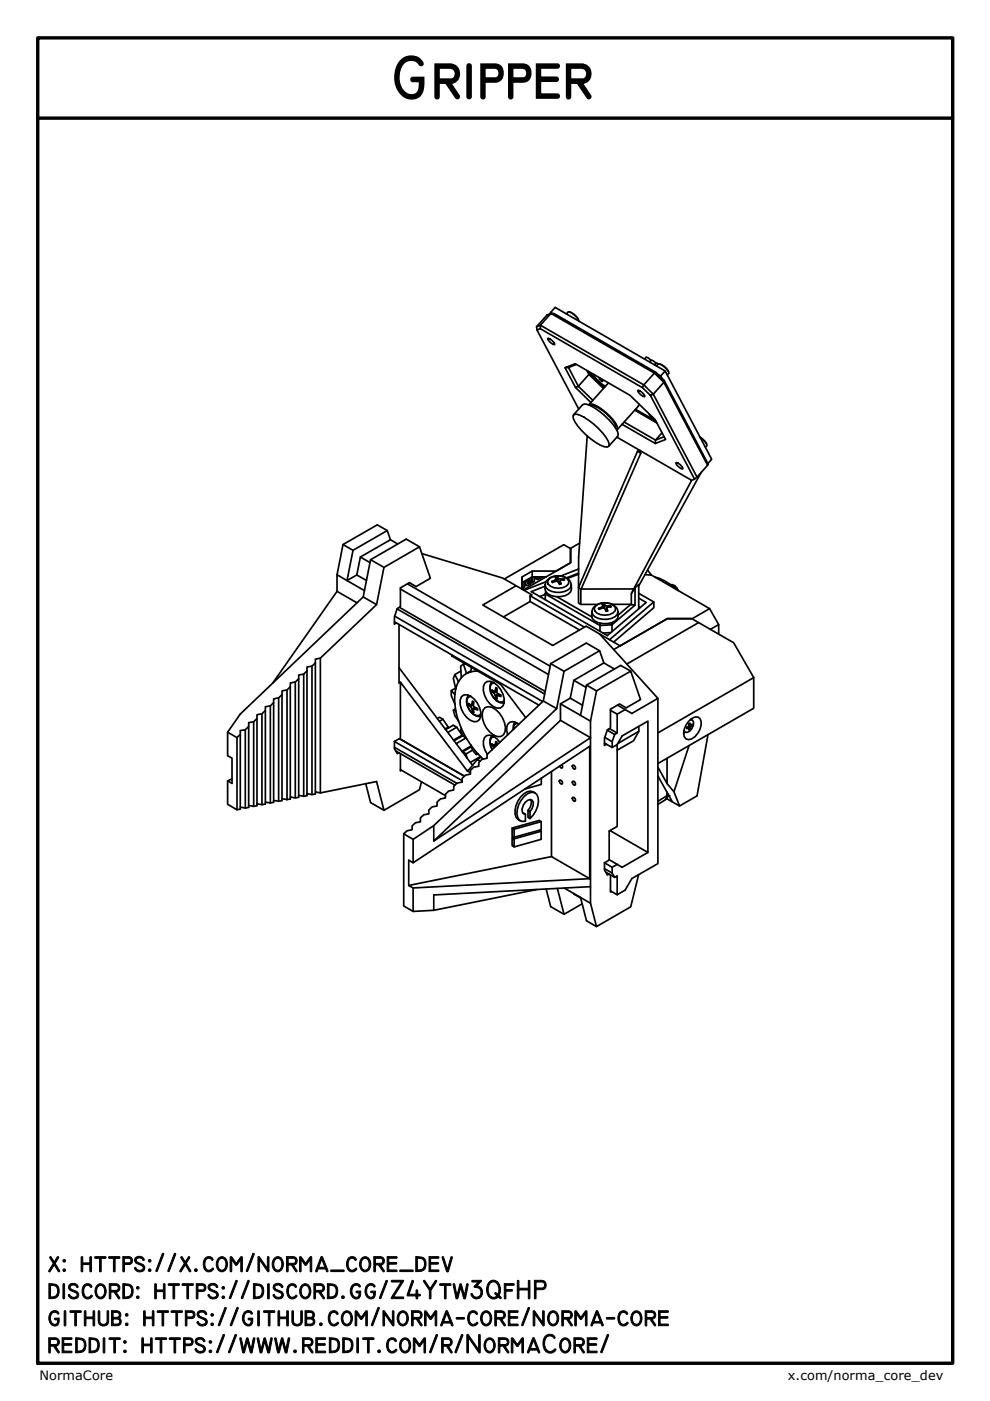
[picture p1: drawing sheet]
<svg xmlns="http://www.w3.org/2000/svg" width="210mm" height="297mm" viewBox="0 0 210 297" stroke-linecap="round" stroke-linejoin="round" font-family="sans-serif">
<!-- layer: Visible (ISO) -->
<g fill="none" stroke="#000" stroke-width=".36">
<path d="M113.8 69.3l.8-.4 21.9 12.7 2 2 2.3-2.5M113.8 69.3l.1 .7M116.2 71.7a2.5 2.5 0 0 1 1.4 1.3l-.1 .1a2.52 2.52 0 0 1-1.4-1.3zM116.7 66.3l.4 .1M116.7 66.3l.1 .1M116.7 66.3l1-1.1 23.3 13.5M116.8 66.4l-.8 .4-2.2 2.5M116.8 66.4l-2.2 2.5v.8M119.8 78l2.2 4.2 .6-.3 3.1 3M120.1 66.6l.4-.4a2.72 2.72 0 0 1 2.1 1.5l.1 .4M120.9 66.2l.8 .5 .9 1M122.2 77.3l-1.7 .6"/>
<path d="M124.4 78.5l.5 .9-2.3 2.5-2.1-4-.7 .1 2.2-.9 11.6 6.7 5.3 5.2 2.2 4.2-2.2 .8M124.8 78.7l.1 .2M125.9 79.4a5.1 5.1 0 0 0 2.5 2.5M136.7 76.1l.5-.3 .8 .6M137.7 76.7l.5-.3 .9 .7M139.1 79l-21.6-12.5-.7-.1 21.9 12.7-2.2 2.5-.3 .6M139.2 77.6l.4-.4a2.92 2.92 0 0 1 2.2 2l-.3 .3M139.6 79.4l.5 .3M139.6 77.1l-.5-.1-.3 .4M140 77.2l.8 .5 .9 1.1M140.1 79.7l.9-1 9.9 18.7-.8 .9M140.1 79.7l.2 .4"/>
<path d="M121.6 88l1.9-2.2a2.66 2.66 0 0 1 2.7 .8 14 14 0 0 1 4.7 4.9l.2 .6-.1 .4-1.9 2.1M121.7 87.9a4.3 4.3 0 0 1 3.1 1.2 11.2 11.2 0 0 1 4.4 5.1l-.1 .4-.4 .2a11.1 11.1 0 0 1-6.2-4.5l-.9-1.6-.1-.5zM122 82.2l3.3 3.2M124.5 92.4l-1.8 25.7v6.5M124.8 85.9l.3-.3a8.5 8.5 0 0 1 4.8 3.3l1 1.5 .1 .5-.2 .3M125.3 86.1a2.9 2.9 0 0 1 2.4 .9 8.2 8.2 0 0 1 2.9 3.4l-.1 .3M127.1 80.2l.7 .6-.4-.1zM128.2 82.1l-3.3-3.2v.5l3.1 3M129 81.2l-4.1 4.6M130.8 92.7l15.8 9.1-12.2 23.1M131.9 90l7 4 .1-.7 1.4-1.5M132.3 89.5l6.7 3.8 1.8-.7"/>
<path d="M134.6 87l4.7 2.7M134.7 86.8l3.4 1.9M135.2 95.7l.5-.2 .2 .6M135.2 82.9l.1-.2a2.5 2.5 0 0 1 1.4 1.3l-.1 .1a2.46 2.46 0 0 1-1.4-1.2zM135.4 85.6v.5l-4.5 5M137.6 87.7l.5 1 .2-.2M137.9 83.8l.6-.2 9.3 17.6-.5 .4-9.4-17.8-1.7-1.6-21.6-12.5-.7 .3 8.8 16.7M138.1 88.7l.9 .5M140.8 80.6l9.3 17.8-.1 .2-9.2-17.5zM140.8 80.6l-1.7-1.6-.4 .1 2.1 2M143.4 98.1a2.37 2.37 0 0 1 1.4 1.2l-.1 .1a2.5 2.5 0 0 1-1.4-1.2zM148.4 92.7a2.64 2.64 0 0 1 1.5 1.8l-.3 .3"/>
<path d="M148.4 92.7l.9 .7 .5 .7M150 98.6l-2.2 2.6M72.7 115.5l2.1 1.2M76.4 118.1l6.4-3.7-.7-1.9-7.3 4.2-1.2 6.4 2-1.2 2.1 1.2M78.4 119.3l-2-1.2-.8 3.8M78.6 118.7l2.8 1.6M82.1 112.5l-2.1-1.2-7.3 4.2-1.2 6.4v3.5M82.8 114.4l1.5 .9M88.9 115.9l-2.8-1.6-7.5 4.4-1.6 7.9M89.5 117.4l17.1 5.2 2.8 1.6-7 4.1 14.8 8.5 7.1-4 2.8 1.6 12.4 13.7-5.5 3.2-3.1-1.8M122.9 115.2l-2 1.1v3l-9.9 5.8M147.3 101.6l-.7 .2"/>
<path d="M148.7 100.1l-13.3 24.1M67.9 139.5v28.6M71.5 121.9l5.8 3.3M71.5 125.4l-13.7 19.5M71.5 125.4l4.2 2.4M79.8 128.2l1.6-7.9 7.5-4.4 2.3 6.7-3 1.8-1.4-.9-1.9 1.1v4l-.7 .4-.6 1.8v1.5l.5-.2M83.6 131.8l30.7 17.7M83.7 130.6l31.4 18.1M84.2 129.1l31.3 18.1M84.6 132.4v12.4l.3-.2M84.7 128.8l30.9 17.8M84.9 124.9l31.4 18.1"/>
<path d="M86.4 123.8l30.2 17.5M95.8 138.8v.3l2.7 1.6M109.4 124.2l3.4 1.9-.4 .2M110.7 122.3v1.2M110.7 123.7h.1M110.7 124.7h.1M110.7 123.9l.1 .1M111.2 123.3v.2M111.2 123.5v1l-.4 .2v-1M111.2 123.9l.4 .2M111.2 123.5l.2 .2M111.6 123l-.2 .7"/>
<path d="M111.9 123.5l.3 .1M111.9 122.9l.3-.1 .1 .1-.5 .3zM112.1 122.8l.2 .1M112.2 123.6l-.2 .1M112.2 123.3l.3 .1M112.4 127.5l-5.7 3.3M112.5 123.4l-.3 .2M112.5 123.1l.2 .1M112.5 123.1l.2 .1v.4l-.5 .4-.6 .1-.2-.4M112.6 123.1h.1M112.6 122.4l.1 .6-.9 .5 .1 .2M112.6 123.2l-.1 .2"/>
<path d="M112.8 121.1v1.2M112.9 122.3v1.2l-.2-.1M113.3 122.3v1l-.4 .2M113.5 122.3l.1 .3 .3 .3M113.5 122.4l.3 .2M113.9 122.3l-.1 .3M114.2 122.3l.2 .1M114.3 122.3l.1 .1M114.5 122.3l-.1 .1M114.6 122.5h.1M115 122.3l-.4 .2v-.1l-.4 .4-.2 .1-.2-.3M115.6 124a1.76 1.76 0 0 0 1.3 2.3 3.9 3.9 0 0 0 4.1-.9l.2-.5-.1-.9"/>
<path d="M115.6 124a2.15 2.15 0 0 0 2.3 1.6 3.3 3.3 0 0 0 3.1-1l.1-.6M115.6 124a2.73 2.73 0 0 1 3.7-1.8 2.09 2.09 0 0 1 1.8 1.8M115.6 124.3l-3 1.1 16.2 9.4 8.2-7.1-1.6-.9M115.6 126l-1.2 .5M115.7 125.4l-.1 1.8M115.8 123.3l-4.7 1.9M115.8 122.3h-3l-2.1 1.2v1.4v-2.6l2.1-1.2h5.1l3.1-1.8v-3l-1.5-.8-12.6 7.3M115.9 125.7l-.3 .2 11.6 6.7v1.2M116.4 122.8a3.2 3.2 0 0 1 3.9-.1l.3 .5a1.82 1.82 0 0 1-2.2 1.5 1.94 1.94 0 0 1-2.3-1.4zM117 123.3l.2 .2M117.7 123l-.7 .3 .1 .2 1.1-.3 .4 .7 .4-.1-.2-.5M117.7 123v.3"/>
<path d="M117.9 122.7l-.2 .3M118 122.7v.5M118.1 126.5l7.4 4.3M118.1 122.3l.1 .9M118.3 122.6l-.2-.3-.4 .1 .2 .3M118.3 122.6l.6 .2M118.3 122.6v.7M118.7 123.2v.7l.1-.6M118.9 122.8h.7l.1 .2h-.7l-.2 .1v.2M118.9 122.8v.2M119.6 122.8l-.2 .2M122.7 124.6v3.3l.4 .3"/>
<path d="M122.7 124.6l12.5-28.9 .7 .4-12.7 28.8M122.7 121.7l-2.4 .9M122.7 124.6l.4 .3M122.7 121.5l-2.6 1M122.7 120.6l-3.8 1.5M123.1 128.2h3.6M123.2 124.9l-.1 3.3M123.2 124.9h11.2l-.5 1M123.9 133l-11.5-6.7v1.2l10.5 6.1M125.5 129.7a1.74 1.74 0 0 0 1.3 2.3 4 4 0 0 0 4.1-.8l.2-.6-.1-.9M125.5 129.7a2.1 2.1 0 0 0 2.3 1.6 3.3 3.3 0 0 0 3.1-1l.1-.6M125.5 129.7a2.71 2.71 0 0 1 3.7-1.8 2.09 2.09 0 0 1 1.8 1.8"/>
<path d="M126.3 128.5a3.2 3.2 0 0 1 3.9-.1l.3 .6a1.86 1.86 0 0 1-2.2 1.4 1.93 1.93 0 0 1-2.3-1.4zM126.9 129l.2 .2M127.1 138l-2.8-1.7-7.5 4.4-1.6 7.9M127.3 132.2l-.1 .4 2.6-.1v1.4M127.6 128.7l-.7 .3 .1 .2 1-.3 .5 .7 .4-.1-.2-.5M127.6 128.7v.3M127.9 128.4v.5M128 128l.1 1M128.2 128.3l-.2-.3-.4 .1 .2 .3-.2 .3M128.2 128.3l.6 .2M128.2 128.3v.7M128.7 128.9l-.1 .7 .1-.6"/>
<path d="M128.8 128.5h.7l.1 .2h-.7l-.2 .1v.2M128.8 128.5v.2M129.2 135.6l9.4-8v1.2l-8.5 7.3M129.5 128.5l-.2 .2M129.5 134.1l-1.6 .1M129.9 128.1h3.9M130.1 137.7l11.4-6.6h5.1l9 5.2 4.2 7.4v6.5l-20.3 11.7M133.8 128.1l.8 .2-4.8 4.2-.2-.4M133.8 128.1l-2.8 2.3M133.9 128.2v-2.3l.7-1.3v3.7M134.6 124.6l.8-.7v5.2M135.4 128.7l.3 .1"/>
<path d="M135.4 125.8l3.2 1.8M137.3 120.8l.8 1.1-1.4-.1M138.1 121.9l12.4 7.1-3.8 2.2h-5.3l-9.9 5.7-4.4-2.5M138.8 122.3a10.4 10.4 0 0 1 4.6 2.7M142.2 124a1.6 1.6 0 0 1 1.5 1.2M143 124.1l.5 .6 .3 .5M148.1 132l-15.2 8.8M150.5 129l1.9 3.4v2.1M152.4 132.4l-1.8 1M48.3 155.2l1.9 1.2v15.3M50.9 155.7l-.7 .7M52 154.7l.7-.7v-.8l1.1-.2 .7-.7v-.8l1-.2 .8-.6v-.9l1-.1 .7-.7v-.8l1.1-.2 .7-.7v-.8l1.1-.2 .7-.7v-.8l1-.2 .7-.7v-.8l1.1-.2 .7-.7v-.8l1-.2 .8-.6v-.9l1-.2 11.9-11.3-2.8-1.6-26.1 24.8-2.6 3.8v5l.9 .5v5.4l-.9-.5"/>
<path d="M52.7 154v17.2l-.7 .1-1.1-.2M53.8 153v18M54.5 152.3v18.5l-.7 .2-1.1-.2M55.5 151.3v19.3M56.3 150.7v19.8l-.8 .1-1-.2M57.3 149.7v20.6M58 149v21.1l-.7 .2-1-.2M59.1 148v21.9M59.8 147.3v22.4l-.7 .2-1.1-.2M60.9 146.3v23.2M61.6 145.6v23.8l-.7 .1-1.1-.2M62.6 144.6v24.6"/>
<path d="M63.3 143.9v25.1l-.7 .2-1-.2M64.4 142.9v25.9M65.1 142.2v26.5l-.7 .1-1.1-.2M66.1 141.2v27.3M66.9 140.6v27.7l-.8 .2-1-.2M83.6 157.2l1.1-.6 13.7 8-13.5-7.9v-12.1l14.1 18.8M83.6 157.2v1.5l.6 1.1 .4-.2M83.6 157.2l14.4 8.3M83.6 158.4l13.3 7.7M83.9 159.2l12.6 7.3M84.6 141.6l13.5 17.8M84.9 159.8v3.6l.2-.1"/>
<path d="M92.7 152.3l.5-.2 .7 .4 1.1 1.7M93.9 152.5l-.7 .4M94.5 154.7l1.6-.9 .7 .4 1.2 1.7M95 154.2l-.6 .3M95 154.2l.2 .1M95.7 146.4v1.1l.7 1.7M96.1 150.5l.3 1.2 .8 1.2M96.4 143l-.3 .8 .5 2.2M96.4 147.2v2M96.4 149.2l.2 1.5M96.6 150.3l-.5 .2 .5 .2M96.6 145.9l-.9 .5 .7 .8"/>
<path d="M96.6 150.7l.6 2.2M96.6 146l-.2 1.2M96.8 154.2l-1.8 1.1M97.2 144.5l-.6 1.5M97.2 152.9l.6 1.5M97.7 142.3l-1.3 .7 .8 1.5M97.8 154.4l1.1 2.2M97.8 154.4l-.1 .5 .6 1.2 .6 .5M97.8 147.8a1.76 1.76 0 0 1 2.7 .4 4.8 4.8 0 0 1 1.4 3.7l-.2 .7-.5 .4a2.82 2.82 0 0 1-2.9-1.7 3.6 3.6 0 0 1-.5-3.5zM97.8 143.7l-.6 .8M98 155.9l-1.8 1M98 155.9h.2l-1.9 1.2"/>
<path d="M98.1 159.4l.7 .4 .2 .9zM98.3 140.8l-.6 .5 .1 2.4M98.5 140.7l-.2 .1 .6 2 .9-.6M98.5 140.7l7.6 4.3 5.4 7.2M98.8 156.5l-2.1 1.2M98.9 156.6l.9 1.4M99.3 147.4a3.2 3.2 0 0 0 2.6 4.5M99.7 149.4h-.4M99.7 149.8l.4 .5M99.8 147.6l-.5 .2a2.66 2.66 0 0 0 1 3.6l.6 .3h.6l.5-.3M99.8 158l1.5 1.8M99.8 142.4l-.9 .4-1.1 .9"/>
<path d="M99.8 158l.3 1M99.9 158.2l-2 1.1M99.9 158.3l-1.8 1.1M99.9 141.5l-.1 .9M100.1 150.3l.1 .6 .3 .1-.1-.5v-.2h.2M100.1 149.3l-.2 .2h-.2l-.4-.4v.3l.4 .4M100.1 149.3l.1-.7 .3 .2-.1 .6M100.2 159l-1.4 .8M100.3 159.2l.7 .8M100.4 149.4l.2 .6M100.4 149.4l-.7 .4M100.4 150.6l-.2 .3"/>
<path d="M100.4 149.3l-.5 .2M100.4 149.1l-.3 .2M100.6 150l.7 .2v.3l-.7-.2M100.6 150l-.5 .3M100.8 150l-.4 .3M100.9 150.1l-.3 .2M101.3 142.3h.1M101.3 159.8l-.3 .2 .3-.2M101.3 142.3l-1.5 .1M101.3 159.8l1.1 1.1M102.8 144.9a1.76 1.76 0 0 1 2.7 .4 4.8 4.8 0 0 1 1.4 3.7l-.3 .7a1.76 1.76 0 0 1-2.7-.4 4.8 4.8 0 0 1-1.4-3.7zM102.9 150a2.49 2.49 0 0 1 3 1.2 4.9 4.9 0 0 1 1.2 3.9l-.3 .7a1.98 1.98 0 0 1-2.9-.6 4.8 4.8 0 0 1-1.5-4.6z"/>
<path d="M104.2 155.9a2.79 2.79 0 0 0 .2 3 2.16 2.16 0 0 1-.1-2.6l.5-.1M104.2 144.5a3.2 3.2 0 0 0 2.7 4.6M104.6 158h-.3M104.6 146.5l-.3 .1M104.7 146.9l.3 .6M104.8 144.8l-.6 .2a2.66 2.66 0 0 0 1 3.5l.7 .4h.6l.4-.4M105 157.8l-.1 .3-.2-.1-.4-.3v.3l.5 .5M105 157.8l.1-.6 .3 .2-.1 .6M105 147.5l.1 .5 .3 .2-.1-.6 .1-.1h.2M105 146.4l-.1 .2h-.2l-.4-.4v.4l.4 .3M105 146.4l.1-.6 .3 .1-.1 .7M105.3 146.6l.3 .5"/>
<path d="M105.3 158l-.6 .4M105.3 146.6l-.6 .3M105.3 147.8l-.2 .2M105.3 157.9l-.4 .2M105.3 146.4l-.4 .2M105.3 157.7l-.3 .1M105.3 146.3l-.3 .1M105.6 147.1l.6 .3v.3l-.6-.2M105.6 147.1l-.6 .4M105.7 147.2l-.3 .3M105.9 147.2l-.3 .3M106 157.4a2.56 2.56 0 0 0-2.8-1.4 2.36 2.36 0 0 0-.4 3l.5 .9"/>
<path d="M109.2 153.1l-.4 .8v.8M109.7 153.3l-.5 .2-.3 .5v.7M110 153.6a1.45 1.45 0 0 0-1.5-.6 1.45 1.45 0 0 0-1.1 1.1l.2 1.7M116.8 140.7l2.8 1.6M118 150.2l1.6-7.9 7.5-4.3 .9 2.6-6.3 3.6-.8 3.8-2.1 1.2v3.5l-26.8 25.6M118.8 152.7l6.4 3.7v-3.5l1.3-6.4 7.2-4.2 2.1 6-3 1.8-1.4-.8-2 1.1v4l-.6 .3-.6 1.8v1.5l.4-.2M118.8 149.2l4.3 2.5M120.9 148l2.6 1.5M121.7 144.2l2.5 1.5M123.1 151.7l2.1 1.2M126.5 146.5l-2.1-1.2-1.3 6.4M128 140.6l2.3 1.2"/>
<path d="M128.2 157.6l1.6 .9M128.2 156.3l1.6 1M128.8 154.8l1.5 .9M129.2 154.5l1.7 .9M129.4 150.6l1.5 .8M130.9 157.9v17.3l-1.7 1v6.2l-1 .5M130.9 157.9l1-1.9 5.5-3.1v27.8l-5.5 3.2-1-.6M132.5 150.4l-1.6 1v4l-.6 .3-.5 1.6v1.2l1.1-.6M133.7 142.3l-2.1-1.2-7.2 4.2M135.4 154v1.1l-4.4 2.5M135.4 155.1l-1.1 2-3.4 2M139.5 148.1v35l-5.5 3.2-1.5 2.4-1.6 1v-4l-.6 .3-.5-.9v-1.2l1.1-.6"/>
<path d="M145 155.1l.2 .1M145.8 154.1l.3 .3M145.9 154.1l.2 .3M146 154.1l.3 .2v.3l-.2-.2M146 154.4h.1l-.1 .4 .3-.2M146 154.1l-.4 .1v.3l.4-.1-.3-.2M146 153l.6-.6 .7-.4h.7a1.88 1.88 0 0 1 .4 2.6 3.3 3.3 0 0 1-2.4 2.2l-.6-.1a2.34 2.34 0 0 1 0-2.9zM146.1 153.6l.2 .1M146.1 153.7l.3 .1M146.1 153.8l-.1 .3M146.1 153.7l.6 .1-.2 .3M146.1 158.1l-3.2 9.8-1.5-1.8"/>
<path d="M146.1 153.8l.4 .3M146.3 153.7l.2 .1 .2-.2v.2M146.3 153.7v-.4l-.3 .1 .1 .4M146.3 152.6l.5 .1a1.79 1.79 0 0 1-1.5 2.6l-.3-.4M146.5 154.1l-.2 .2M146.5 152.5l.2 .1M150.1 155.8l-2.3 12.9-3.7 2.2-1.2-3M159.8 143.7l-20.3 11.7M49.2 165.1l-.9 .5v4.9l1.9 1.2 .7-.2v-16.6l1.1-.2v16.6M77.6 166.2l1 4 2.8 1.6M84.9 163.2l9.5 5.5M85.6 176.8v15.3l2 1.1"/>
<path d="M87.6 178l4.4-2.9v3.2l33.2-21.9v31.6l-33.2 1.7v3.3l-4.4 .2v-4.9l37.4-2v-28.1l-37.4 24.7zM89.4 165.8l-.5 1.6-7.5 4.4-1.6-6.1-11.9 2.4-1-.2M92 175.1l26-24.9-2.8-1.6-11.9 11.4v.8l-1.1 .2-.7 .6v.9l-1 .2-.8 .6v.8l-1 .2-.7 .7v.8l-1.1 .2-.7 .7v.8l-1.1 .2-.7 .7v.8l-1 .2-.7 .7v.8l-1.1 .2-.7 .7v.8l-1 .1-.8 .7v.9l-1 .1-.7 .7v.8l-1.1 .2-.7 .7 2 1.2M99 160.7l1.2 1.5M99.4 163.2l-.4 .2 .2 .1M101.8 161.4l-.6-.4-2 2.5 .5 .3M101.9 160.4l-2.2 1.2M102 160.5l-.8 .5M102.4 160.9h.1M108.6 175.6l.4 .2v1.7l-.4-.2zM108.6 175.6l5.7-1.6 .4 .2-5.7 1.6M108.6 177.6l.4 .2v1.8l-.4-.3z"/>
<path d="M109 177.5l-.4 .1M110.8 172.4l.6 .2v1.5l-.7 .1a1.93 1.93 0 0 1-1-2.6 4.8 4.8 0 0 1 2.9-3.6 1.49 1.49 0 0 1 1.6 1.9 5.5 5.5 0 0 1-1.8 3.7M112 171.8v1.5l.4 .3v-1.5M112 171.8l.4 .3M112.4 172.1a1.97 1.97 0 0 0 .4-2.4 1.45 1.45 0 0 0-1.9 1.1l-.2 .7v.6l.3 .4 .4 .1M112.5 169.5a2.15 2.15 0 0 1-.5 2.3M113.5 168.1a1.76 1.76 0 0 0-2.5 .2 4.6 4.6 0 0 0-1.5 5l.8 .7M114.4 176l.3 .2-5.7 1.6M114.7 174.2v1.7l-5.7 1.6M114.7 176.2v1.8l-5.7 1.6M114.8 165v1.3l-3.5 1M116.9 163.6v18l8.1 4.7"/>
<path d="M118.7 165.4l.3 .1 .3 .3v.4l-.3 .1-.3-.3-.1-.4zM119.1 162.1l.2 .7-.2 .1-.5-.5M121.5 169l.3 .1 .2 .4v.3l-.2 .1-.3-.2-.2-.4zM121.5 162.2l.3 .1 .2 .4v.3l-.2 .1-.3-.3-.2-.4zM121.5 165.6l.3 .1 .2 .4v.3l-.2 .1-.3-.2-.2-.5zM129.3 176.1l8.1 4.6M139.5 164.5l3.1 5.5M141.3 169.3l2.8 1.6M141.4 167.9v.8l-1.9 1.2M141.4 160.8v5.3l-1.9-3.4M141.6 168.4l-.3 .9-.3 .3-1.5 .9M141.6 168.4v.4l-.4 .6"/>
<path d="M141.8 168.7l-.2 .2M87.6 182.9l-.9-.5v5.3M113.8 188.6l-21.8 4.4M115.8 188.5l1 3.7 2.8 1.7M116.9 181.6l-30.2 6.1 .9 .6M118.2 188.4l1.4 5.5 3.8-2.3M119.6 188.3l5.6 3.2M121.6 189.4l1.5 1M123.1 190.3l1.3 4.9 2.1 1.3M128.2 182.9v1.6l.6 1 .3-.2M128.2 182.9l1.6 1M128.2 184.2l1.6 .9"/>
<path d="M128.4 184.9l1.9 1.1M129.2 182.3l1.7 1M129.4 185.5v3.6l.2-.1M129.4 188.9l1.5 .8M135.4 185.4l-1.7 6.9-7.2 4.2-1.3-5v-3.5"/>
</g>
<g fill="#000">
<circle cx="114.2" cy="122.3" r=".18"/>
<circle cx="141.8" cy="168.7" r=".18"/>
</g>
<!-- layer: Border (ANSI) -->
<path d="M8 8h194v281h-194zM8 25h194" fill="none" stroke="#000" stroke-width=".72"/>
<text font-size="12.9" x="83" y="20.8">Gripper</text>
<g font-size="5.7">
<text x="10" y="269.6">x: https://x.com/norma_core_dev</text>
<text x="10" y="275.3">discord: https://discord.gg/Z4Ytw3QfHP</text>
<text x="10" y="281.1">github: https://github.com/norma-core/norma-core</text>
<text x="10" y="286.8">reddit: https://www.reddit.com/r/NormaCore/</text>
</g>
<g font-size="2.7">
<text x="8.4" y="292.6">NormaCore</text>
<text x="167.1" y="292.6">x.com/norma_core_dev</text>
</g>
</svg>
